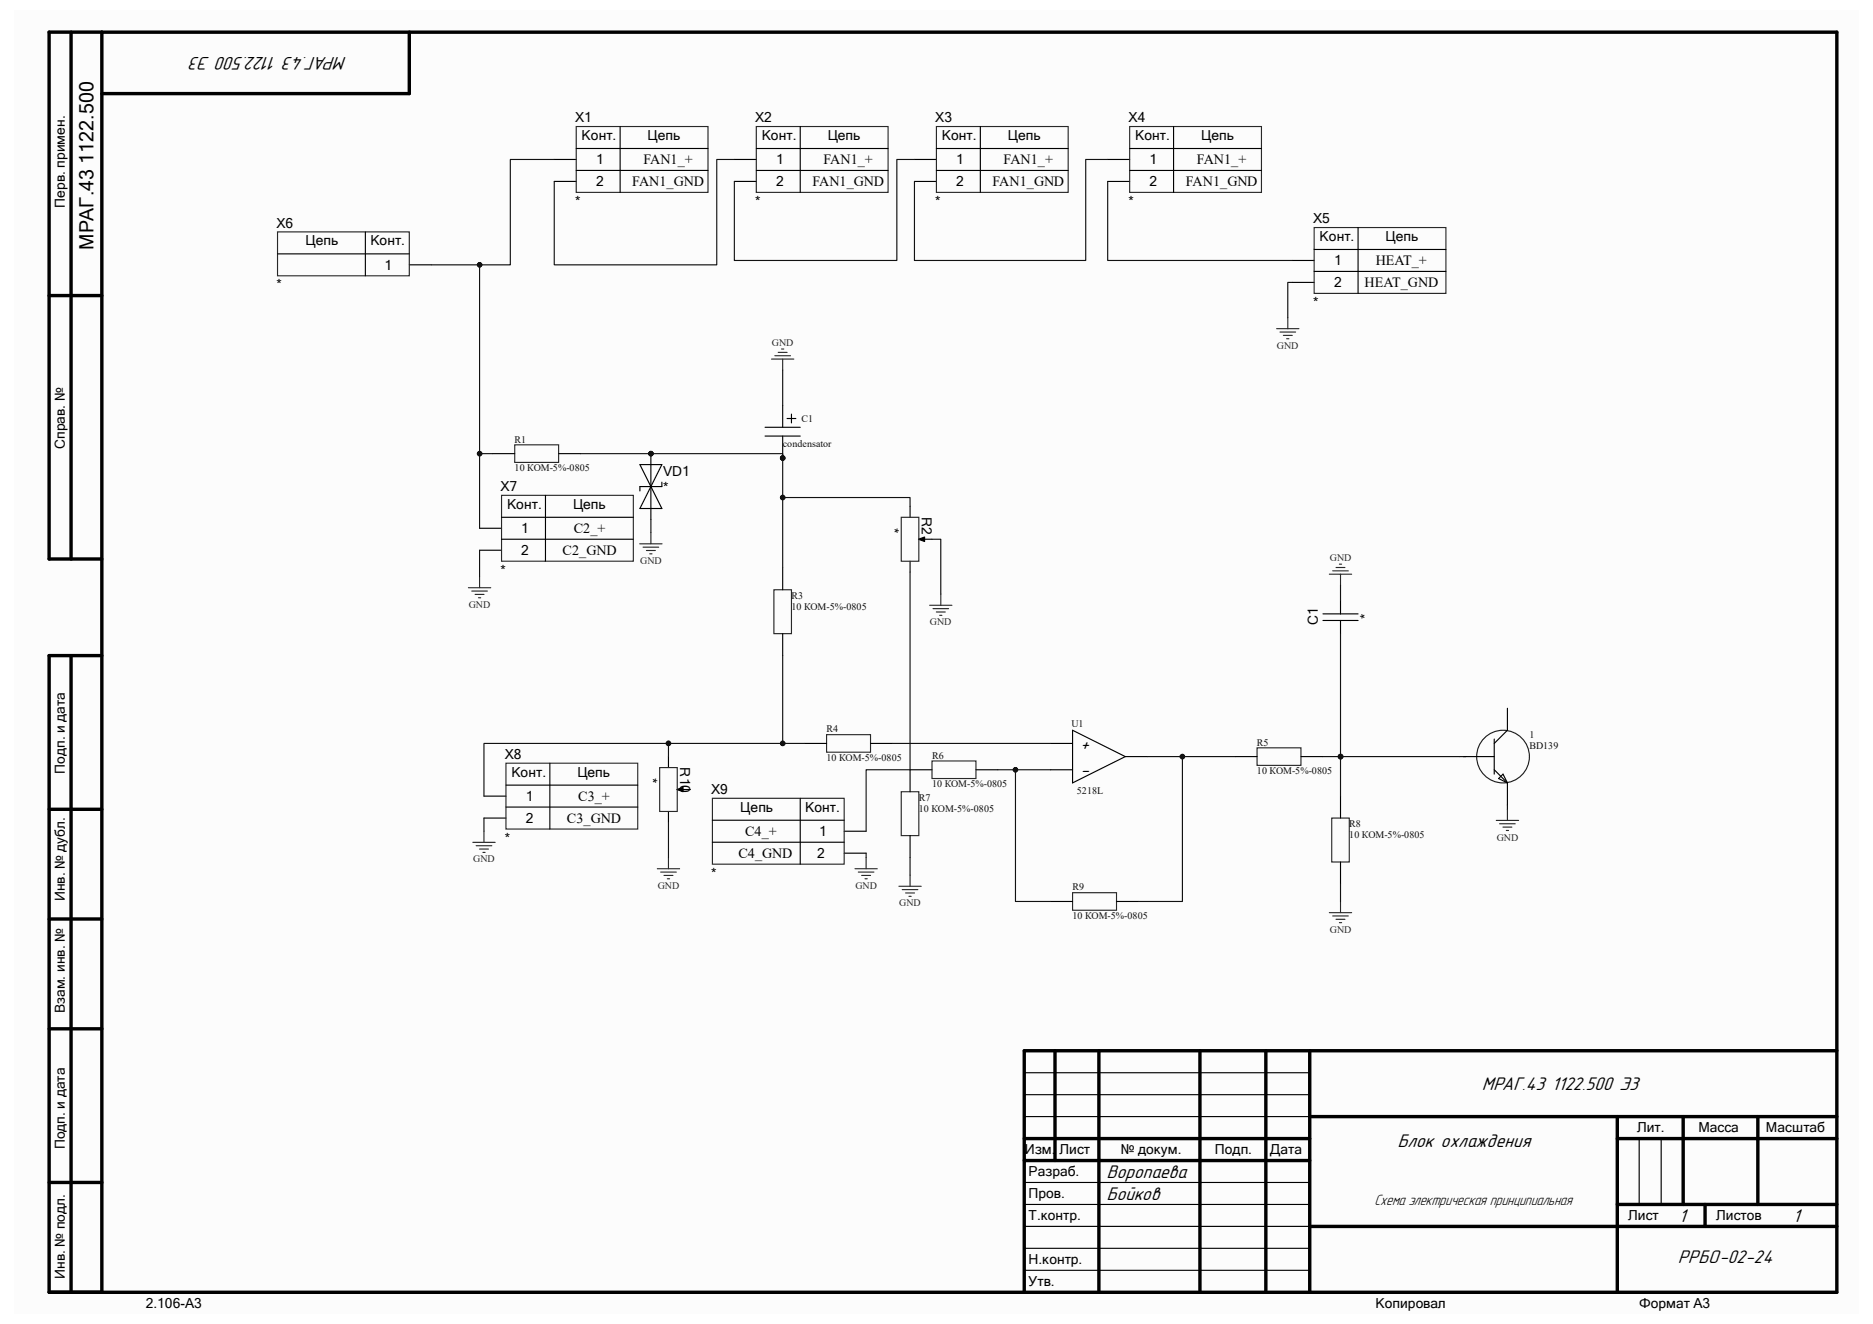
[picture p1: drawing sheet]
<svg xmlns="http://www.w3.org/2000/svg" width="420mm" height="297mm" viewBox="0 0 420 297" stroke-linecap="round" stroke-linejoin="round" font-family="sans-serif">
<path d="M3.1 2.3h413.7v292.5h-413.7z" fill-rule="evenodd" fill="#fcfcfc"/>
<g fill="none" stroke="#000" stroke-width=".76">
<path d="M15.9 7.2v118.2M22.8 7.2v282.7M91.8 7.2v13.8h-69M11 66.3h11.8M22.8 125.4h-11.8v-118.2h400.9v282.7h-400.9v-142.8M11 147.1h11.8M15.9 147.1v142.8M11 181.5h11.8M11 206.2h11.8M11 230.8h11.8M236.6 235.7v24.6M246.4 235.7v54.2"/>
<path d="M269.1 235.7v54.2M283.8 235.7v54.2M293.7 235.7v54.2M411.9 235.7h-182.2v54.2M229.7 255.4h64M293.7 250.5h118.2M362.6 255.4h49.3M362.6 250.5v39.4M377.4 250.5v19.7M394.2 250.5v19.7M11 265.3h11.8M229.7 260.3h64"/>
<path d="M293.7 275.1h118.2M362.6 270.2h49.3M382.3 270.2v4.9"/>
</g>
<g fill="none" stroke="#000" stroke-width=".25">
<path d="M110.5 101.8h4.9M125.3 101.8h4.9M175.5 127.4v4.9M175.5 142.1v5M180.4 166.8h4.9M195.2 166.8h4.9M209 172.7h-4.9v4.9M218.8 172.7h5M276.9 169.7h5M291.7 169.7h5M300.6 178.6v4.9M204.1 187.5v4.9"/>
<path d="M300.6 193.4v4.9M235.6 202.2h4.9M250.4 202.2h4.9M229.7 250.5h64M229.7 245.6h64M229.7 240.6h64M367.6 255.4v14.8M372.5 255.4v14.8M229.7 275.1h64M229.7 270.2h64M229.7 265.3h64M229.7 285h64"/>
<path d="M229.7 280h64"/>
</g>
<path d="M115.4 99.8h9.9v3.9h-9.9zM173.5 132.3h4v9.8h-4zM185.3 164.8h9.9v3.9h-9.9zM202.1 177.6h3.9v9.9h-3.9zM209 170.7h9.8v3.9h-9.8zM281.9 167.8h9.8v3.9h-9.8zM298.6 183.5h4v9.9h-4zM240.5 200.3h9.9v3.9h-9.9z" fill="none" stroke="#262626" stroke-width=".25"/>
<circle cx="175.5" cy="102.7" r=".5" fill="#0e0e0e"/>
<circle cx="175.5" cy="102.7" r=".5" fill="none" stroke="#0e0e0e" stroke-width=".22"/>
<path d="M175.5 90.9v5M175.5 97.8v5" fill="none" stroke="#000" stroke-width=".25"/>
<circle cx="175.5" cy="102.7" r=".5" fill="#0e0e0e"/>
<circle cx="175.5" cy="102.7" r=".5" fill="none" stroke="#0e0e0e" stroke-width=".22"/>
<path d="M171.6 95.9h7.8M171.6 97.8h7.8M176.5 93.9h2M177.5 92.9v2M204.1 113.6v2.4M204.1 125.9v2.5M206 121l1.3-.5v1zM206 121h3M149.9 169.7v2.5M151.8 177.1l1.4-.5v1zM151.9 177.1h2.9M149.9 182v2.5" fill="none" stroke="#000" stroke-width=".25"/>
<g fill="none" stroke="#262626" stroke-width=".25">
<path d="M173.7 79.8h3.5M174.5 79h2M175.2 78.3h.5M286.3 73.7h5M287 74.5h3.5M287.8 75.2h2M288.5 76h.5M288.8 71.2v2.5M173 80.5h5M175.5 80.5v2.5M145.9 119.5v2.5M202.1 116h3.9v9.9h-3.9z"/>
<path d="M105 131.8h5M105.8 132.6h3.5M106.5 133.3h2M107.3 134.1h.5M107.5 129.3v2.5M143.4 122h5.1M144.2 122.7h3.5M144.9 123.5h2M145.7 124.2h.5M208.5 135.8h5M209.2 136.5h3.5M210 137.3h2"/>
<path d="M210.7 138h.5M211 133.3v2.5M298.1 128.8h5M298.8 128.1h3.5M299.6 127.3h2M300.3 126.6h.5M300.6 128.8v2.5M147.9 172.2h4v9.8h-4zM106 189h5M106.8 189.7h3.5M107.5 190.5h2M108.3 191.2h.5"/>
<path d="M108.5 186.5v2.5M147.4 194.9h5M148.1 195.6h3.5M148.9 196.4h2M149.6 197.1h.5M149.9 192.4v2.5M191.7 194.9h5M192.5 195.6h3.5M193.2 196.4h2M194 197.1h.5M194.2 192.4v2.5M201.6 198.8h5"/>
<path d="M202.3 199.6h3.5M204.1 196.3v2.5M335.5 184h5M336.3 184.8h3.5M337 185.5h2M337.8 186.3h.5M338 181.5v2.5M203.1 200.3h2M203.8 201.1h.5M298.1 204.7h5M298.8 205.5h3.5M299.6 206.2h2"/>
<path d="M300.3 207h.5M300.6 202.2v2.5"/>
</g>
<path d="M206 121l1.3-.5v1zM151.8 177.1l1.4-.5v1z" fill="#000"/>
<circle cx="146" cy="101.8" r=".5" fill="#0e0e0e"/>
<circle cx="146" cy="101.8" r=".5" fill="none" stroke="#0e0e0e" stroke-width=".22"/>
<path d="M145.9 101.8v2.4M145.9 114.1v2.4" fill="none" stroke="#000" stroke-width=".25"/>
<circle cx="146" cy="101.8" r=".5" fill="#0e0e0e"/>
<circle cx="146" cy="101.8" r=".5" fill="none" stroke="#0e0e0e" stroke-width=".22"/>
<g fill="none" stroke="#000" stroke-width=".25">
<path d="M124.3 35.8h4.9M129.2 33.3h29.6M129.2 38.2h29.6M139.1 28.4v14.8M164.7 35.8h4.9M169.6 33.3h29.5M169.6 38.2h29.5M179.4 28.4v14.8M205.1 35.8h4.9M210 33.3h29.5M210 38.2h29.5M219.8 28.4v14.8"/>
<path d="M248.4 35.8h4.9M253.3 33.3h29.6M253.3 38.2h29.6M263.2 28.4v14.8M62.2 56.9h29.6M81.9 52v9.9M91.8 59.4h4.9M124.3 40.7h4.9M164.7 40.7h4.9M205.1 40.7h4.9M248.4 40.7h4.9M289.8 58.4h4.9"/>
<path d="M294.7 56h29.5M304.5 51v14.8M289.8 63.4h4.9M294.7 60.9h29.5M107.5 118.5h5M112.5 116h29.5M122.3 111.1v14.8M143.5 104.2h4.9l-4.9 9.9h4.9zM145.9 104.2v9.9M148.4 108.2v1h-4.9v.9M107.5 123.4h5M112.5 121h29.5"/>
<path d="M296.7 139.2h7.8M296.7 137.7h7.8M300.6 134.8v2.9M300.6 139.2v2.9M338 158.9v4.9l-2.9 3M108.5 178.6h5M113.5 176.1h29.5M123.3 171.2v14.8M179.4 179.1v14.8M235.6 166.8h4.9M235.6 172.7h4.9M240.5 163.8l11.8 5.9-11.8 5.9z"/>
<path d="M252.3 169.7h4.9M328.2 169.7h6.9M335.1 165.8v7.9M335.1 172.7l2.9 2.9M336 174.6l1-.9 1 1.9zM338 175.6v5M108.5 183.5h5M113.5 181h29.5M159.7 184h29.6M159.7 188.9h29.6M189.3 186.5h4.9M189.3 191.4h4.9"/>
</g>
<path d="M129.2 28.4h29.6v14.8h-29.6zM169.6 28.4h29.5v14.8h-29.5zM210 28.4h29.5v14.8h-29.5zM253.3 28.4h29.6v14.8h-29.6zM62.2 52h29.6v9.9h-29.6zM294.7 51h29.5v14.8h-29.5zM112.5 111.1h29.5v14.8h-29.5zM113.5 171.2h29.5v14.8h-29.5zM159.7 179.1h29.6v14.8h-29.6z" fill="none" stroke="#262626" stroke-width=".25"/>
<circle cx="337" cy="169.7" r="5.9" fill="none" stroke="#1c1c1c" stroke-width=".25"/>
<path d="M145.9 116.5v3M257.2 169.7h7.9v32.5h-9.8M149.9 184.5v7.9M204.1 192.4v3.9" fill="none" stroke="#0e0e0e" stroke-width=".25"/>
<circle cx="265.1" cy="169.7" r=".5" fill="#0e0e0e"/>
<circle cx="265.1" cy="169.7" r=".5" fill="none" stroke="#0e0e0e" stroke-width=".22"/>
<path d="M227.7 172.7v29.5h7.9" fill="none" stroke="#0e0e0e" stroke-width=".25"/>
<circle cx="227.7" cy="172.7" r=".5" fill="#0e0e0e"/>
<circle cx="227.7" cy="172.7" r=".5" fill="none" stroke="#0e0e0e" stroke-width=".22"/>
<path d="M265.1 169.7h11.8" fill="none" stroke="#0e0e0e" stroke-width=".25"/>
<circle cx="265.1" cy="169.7" r=".5" fill="#0e0e0e"/>
<circle cx="265.1" cy="169.7" r=".5" fill="none" stroke="#0e0e0e" stroke-width=".22"/>
<path d="M223.8 172.7h11.8M300.6 198.3v3.9" fill="none" stroke="#0e0e0e" stroke-width=".25"/>
<circle cx="227.7" cy="172.7" r=".5" fill="#0e0e0e"/>
<circle cx="227.7" cy="172.7" r=".5" fill="none" stroke="#0e0e0e" stroke-width=".22"/>
<path d="M296.7 169.7h3.9" fill="none" stroke="#0e0e0e" stroke-width=".25"/>
<circle cx="300.6" cy="169.7" r=".5" fill="#0e0e0e"/>
<circle cx="300.6" cy="169.7" r=".5" fill="none" stroke="#0e0e0e" stroke-width=".22"/>
<path d="M175.5 83v7.9M175.5 147.1v19.7" fill="none" stroke="#0e0e0e" stroke-width=".25"/>
<circle cx="175.5" cy="166.8" r=".5" fill="#0e0e0e"/>
<circle cx="175.5" cy="166.8" r=".5" fill="none" stroke="#0e0e0e" stroke-width=".22"/>
<path d="M107.5 101.8h3M200.1 166.8h35.5" fill="none" stroke="#0e0e0e" stroke-width=".25"/>
<circle cx="107.5" cy="101.8" r=".5" fill="#0e0e0e"/>
<circle cx="107.5" cy="101.8" r=".5" fill="none" stroke="#0e0e0e" stroke-width=".22"/>
<path d="M204.1 113.6v-2h-28.6v15.8" fill="none" stroke="#0e0e0e" stroke-width=".25"/>
<circle cx="175.5" cy="111.6" r=".5" fill="#0e0e0e"/>
<circle cx="175.5" cy="111.6" r=".5" fill="none" stroke="#0e0e0e" stroke-width=".22"/>
<path d="M130.2 101.8h45.3v9.8M204.1 128.4v44.3M209 121h2v12.3" fill="none" stroke="#0e0e0e" stroke-width=".25"/>
<circle cx="146" cy="101.8" r=".5" fill="#0e0e0e"/>
<circle cx="146" cy="101.8" r=".5" fill="none" stroke="#0e0e0e" stroke-width=".22"/>
<circle cx="175.5" cy="102.7" r=".5" fill="#0e0e0e"/>
<circle cx="175.5" cy="102.7" r=".5" fill="none" stroke="#0e0e0e" stroke-width=".22"/>
<circle cx="175.5" cy="111.6" r=".5" fill="#0e0e0e"/>
<circle cx="175.5" cy="111.6" r=".5" fill="none" stroke="#0e0e0e" stroke-width=".22"/>
<path d="M300.6 169.7v8.9" fill="none" stroke="#0e0e0e" stroke-width=".25"/>
<circle cx="300.6" cy="169.7" r=".5" fill="#0e0e0e"/>
<circle cx="300.6" cy="169.7" r=".5" fill="none" stroke="#0e0e0e" stroke-width=".22"/>
<path d="M300.6 131.3v3.5M300.6 142.1v27.6" fill="none" stroke="#0e0e0e" stroke-width=".25"/>
<circle cx="300.6" cy="169.7" r=".5" fill="#0e0e0e"/>
<circle cx="300.6" cy="169.7" r=".5" fill="none" stroke="#0e0e0e" stroke-width=".22"/>
<path d="M124.3 35.8h-9.9v23.6h-17.7" fill="none" stroke="#0e0e0e" stroke-width=".25"/>
<circle cx="107.5" cy="59.4" r=".5" fill="#0e0e0e"/>
<circle cx="107.5" cy="59.4" r=".5" fill="none" stroke="#0e0e0e" stroke-width=".22"/>
<path d="M164.7 35.8h-4v23.6h-36.4v-18.7M205.1 35.8h-4v22.6h-36.4v-17.7M248.4 35.8h-4.9v22.6h-38.4v-17.7M107.5 59.4v59.1M248.4 40.7v17.7h41.4M289.8 63.4h-1v7.8" fill="none" stroke="#0e0e0e" stroke-width=".25"/>
<circle cx="107.5" cy="59.4" r=".5" fill="#0e0e0e"/>
<circle cx="107.5" cy="59.4" r=".5" fill="none" stroke="#0e0e0e" stroke-width=".22"/>
<circle cx="107.5" cy="101.8" r=".5" fill="#0e0e0e"/>
<circle cx="107.5" cy="101.8" r=".5" fill="none" stroke="#0e0e0e" stroke-width=".22"/>
<path d="M107.5 123.4v5.9M180.4 166.8h-71.9v11.8" fill="none" stroke="#0e0e0e" stroke-width=".25"/>
<circle cx="175.5" cy="166.8" r=".5" fill="#0e0e0e"/>
<circle cx="175.5" cy="166.8" r=".5" fill="none" stroke="#0e0e0e" stroke-width=".22"/>
<circle cx="149.9" cy="166.8" r=".5" fill="#0e0e0e"/>
<circle cx="149.9" cy="166.8" r=".5" fill="none" stroke="#0e0e0e" stroke-width=".22"/>
<path d="M149.9 166.8v2.9M108.5 183.5v3" fill="none" stroke="#0e0e0e" stroke-width=".25"/>
<circle cx="149.9" cy="166.8" r=".5" fill="#0e0e0e"/>
<circle cx="149.9" cy="166.8" r=".5" fill="none" stroke="#0e0e0e" stroke-width=".22"/>
<path d="M204.1 172.7h-9.9v13.8M300.6 169.7h26.6M194.2 191.4v1" fill="none" stroke="#0e0e0e" stroke-width=".25"/>
<circle cx="300.6" cy="169.7" r=".5" fill="#0e0e0e"/>
<circle cx="300.6" cy="169.7" r=".5" fill="none" stroke="#0e0e0e" stroke-width=".22"/>
<path d="M327.2 169.7h1M338 180.6v.9" fill="none" stroke="#0e0e0e" stroke-width=".25"/>
<text font-size="4.4" x="21" y="56" transform="rotate(-90 21 56)">МРАГ.43 1122.500</text>
<g font-size="4.3">
<text x="77.8" y="12.7" transform="rotate(-180 77.8 12.7)">МРАГ.43 1122.500 Э3</text>
<text x="242.2" y="168.1">+</text>
<text x="242.2" y="174.1">-</text>
<text x="332.3" y="244.5">МРАГ.43 1122.500 Э3</text>
<text x="313.4" y="257.3">Блок охлаждения</text>
<text x="248.1" y="269.1">Бойков</text>
<text x="248.1" y="264.2">Воропаева</text>
<text x="376.4" y="274">1</text>
<text x="402" y="274">1</text>
<text x="376.3" y="283.4">РРБО-02-24</text>
</g>
<text font-size="3.5" x="308.2" y="270.2">Схема электрическая принципиальная</text>
<g font-size="3.2">
<text x="141.8" y="41.7">FAN1_GND</text>
<text x="144.3" y="36.8">FAN1_+</text>
<text x="182.2" y="41.7">FAN1_GND</text>
<text x="184.7" y="36.8">FAN1_+</text>
<text x="222.5" y="41.7">FAN1_GND</text>
<text x="225" y="36.8">FAN1_+</text>
<text x="265.9" y="41.7">FAN1_GND</text>
<text x="268.4" y="36.8">FAN1_+</text>
<text x="308.5" y="59.5">HEAT_+</text>
<text x="306" y="64.4">HEAT_GND</text>
<text x="128.7" y="119.5">C2_+</text>
<text x="126.2" y="124.5">C2_GND</text>
<text x="129.7" y="179.6">C3_+</text>
<text x="127.1" y="184.6">C3_GND</text>
<text x="167.1" y="187.5">C4_+</text>
<text x="165.6" y="192.4">C4_GND</text>
</g>
<g font-size="3.1">
<text x="128.9" y="27.5">X1</text>
<text x="169.3" y="27.5">X2</text>
<text x="209.7" y="27.5">X3</text>
<text x="253.1" y="27.5">X4</text>
<text x="130.4" y="31.4">Конт.</text>
<text x="145.2" y="31.4">Цепь</text>
<text x="170.8" y="31.4">Конт.</text>
<text x="185.6" y="31.4">Цепь</text>
<text x="211.2" y="31.4">Конт.</text>
<text x="226" y="31.4">Цепь</text>
<text x="254.6" y="31.4">Конт.</text>
<text x="269.3" y="31.4">Цепь</text>
<text x="133.6" y="36.9">1</text>
<text x="133.6" y="41.8">2</text>
<text x="174" y="36.9">1</text>
<text x="174" y="41.8">2</text>
<text x="214.4" y="36.9">1</text>
<text x="214.4" y="41.8">2</text>
<text x="257.7" y="36.9">1</text>
<text x="257.7" y="41.8">2</text>
<text x="14.6" y="46.6" transform="rotate(-90 14.6 46.6)">Перв. примен.</text>
<text x="128.9" y="46.2">*</text>
<text x="169.3" y="46.2">*</text>
<text x="209.7" y="46.2">*</text>
<text x="253.1" y="46.2">*</text>
<text x="62" y="51.1">X6</text>
<text x="294.4" y="50.1">X5</text>
<text x="68.5" y="55">Цепь</text>
<text x="83.1" y="55">Конт.</text>
<text x="295.9" y="54.1">Конт.</text>
<text x="299.1" y="59.5">1</text>
<text x="310.7" y="54.1">Цепь</text>
<text x="62" y="64.9">*</text>
<text x="86.2" y="60.5">1</text>
<text x="299.1" y="64.4">2</text>
<text x="294.4" y="68.9">*</text>
<text x="14.6" y="100.8" transform="rotate(-90 14.6 100.8)">Справ. №</text>
<text x="148.7" y="106.8">VD1</text>
<text x="112.2" y="110.2">X7</text>
<text x="148.7" y="110.3">*</text>
<text x="113.7" y="114.1">Конт.</text>
<text x="116.9" y="119.6">1</text>
<text x="128.5" y="114.1">Цепь</text>
<text x="199.3" y="118.4" transform="rotate(90 199.3 118.4)">*</text>
<text x="206.7" y="116" transform="rotate(90 206.7 116)">R2</text>
<text x="116.9" y="124.5">2</text>
<text x="112.2" y="129">*</text>
<text x="295.5" y="140.2" transform="rotate(-90 295.5 140.2)">C1</text>
<text x="307.3" y="138.8" transform="rotate(-90 307.3 138.8)">*</text>
<text x="14.6" y="173.6" transform="rotate(-90 14.6 173.6)">Подп. и дата</text>
<text x="113.2" y="170.3">X8</text>
<text x="152.5" y="172.2" transform="rotate(90 152.5 172.2)">R10</text>
<text x="114.7" y="174.2">Конт.</text>
<text x="117.9" y="179.7">1</text>
<text x="129.5" y="174.2">Цепь</text>
<text x="145.1" y="174.6" transform="rotate(90 145.1 174.6)">*</text>
<text x="159.5" y="178.2">X9</text>
<text x="117.9" y="184.6">2</text>
<text x="166" y="182.1">Цепь</text>
<text x="180.6" y="182.1">Конт.</text>
<text x="113.2" y="189.1">*</text>
<text x="183.7" y="187.5">1</text>
<text x="159.5" y="196.9">*</text>
<text x="183.3" y="192.5">2</text>
<text x="14.6" y="202.2" transform="rotate(-90 14.6 202.2)">Инв. № дубл.</text>
<text x="14.6" y="227.3" transform="rotate(-90 14.6 227.3)">Взам. инв. №</text>
<text x="14.6" y="257.8" transform="rotate(-90 14.6 257.8)">Подп. и дата</text>
<text x="367.1" y="254">Лит.</text>
<text x="380.8" y="254">Масса</text>
<text x="396" y="254">Масштаб</text>
<text x="229.8" y="259">Изм.</text>
<text x="230.6" y="263.9">Разраб.</text>
<text x="237.6" y="259">Лист</text>
<text x="251.3" y="259">№ докум.</text>
<text x="272.4" y="259">Подп.</text>
<text x="284.7" y="259">Дата</text>
<text x="230.6" y="268.8">Пров.</text>
<text x="230.6" y="273.7">Т.контр.</text>
<text x="365.1" y="273.7">Лист</text>
<text x="384.8" y="273.7">Листов</text>
<text x="14.6" y="287" transform="rotate(-90 14.6 287)">Инв. № подл.</text>
<text x="230.6" y="283.6">Н.контр.</text>
<text x="32.7" y="293.4">2.106-A3</text>
<text x="230.6" y="288.5">Утв.</text>
<text x="308.4" y="293.4">Копировал</text>
<text x="367.5" y="293.4">Формат А3</text>
</g>
<g font-size="2.2" fill="#262626">
<text x="173.1" y="77.6">GND</text>
<text x="286.3" y="78.2">GND</text>
<text x="298.2" y="125.8">GND</text>
<text x="143.6" y="126.5">GND</text>
<text x="105.1" y="136.4">GND</text>
<text x="208.5" y="140.3">GND</text>
<text x="335.6" y="188.6">GND</text>
<text x="106.1" y="193.5">GND</text>
<text x="147.5" y="199.4">GND</text>
<text x="191.8" y="199.4">GND</text>
<text x="201.6" y="203.3">GND</text>
<text x="298.2" y="209.2">GND</text>
</g>
<g font-size="2.2" fill="#0e0e0e">
<text x="179.7" y="94.7">С1</text>
<text x="115.4" y="99.3">R1</text>
<text x="175.5" y="100.3">condensator</text>
<text x="115.4" y="105.7">10 КОМ-5%-0805</text>
<text x="177.5" y="134.3">R3</text>
<text x="177.5" y="136.8">10 КОМ-5%-0805</text>
<text x="185.3" y="164.3">R4</text>
<text x="240.2" y="163.1">U1</text>
<text x="281.9" y="167.3">R5</text>
<text x="342.9" y="165.6">1</text>
<text x="185.3" y="170.7">10 КОМ-5%-0805</text>
<text x="209" y="170.2">R6</text>
<text x="281.9" y="173.7">10 КОМ-5%-0805</text>
<text x="342.9" y="168.1">BD139</text>
<text x="206" y="179.6">R7</text>
<text x="209" y="176.7">10 КОМ-5%-0805</text>
<text x="241.5" y="178.1">5218L</text>
<text x="206" y="182.1">10 КОМ-5%-0805</text>
<text x="302.6" y="185.5">R8</text>
<text x="302.6" y="188">10 КОМ-5%-0805</text>
<text x="240.5" y="199.7">R9</text>
<text x="240.5" y="206.2">10 КОМ-5%-0805</text>
</g>
</svg>
